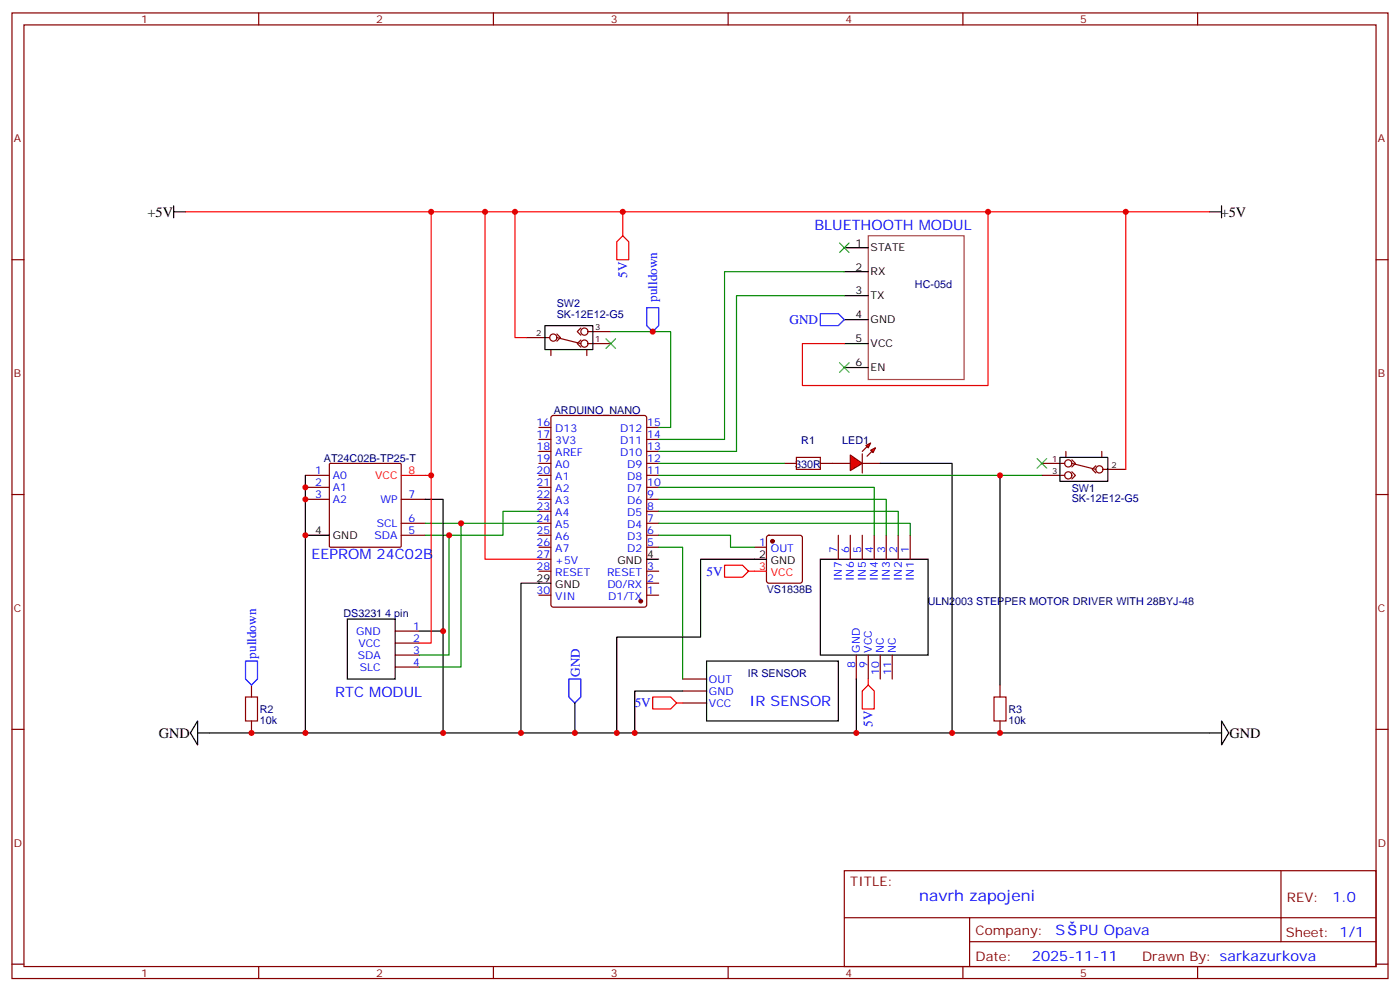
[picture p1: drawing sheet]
<svg xmlns="http://www.w3.org/2000/svg" width="412mm" height="292mm" viewBox="0 0 412 292" stroke-linecap="round" stroke-linejoin="round" font-family="sans-serif">
<g fill="none" stroke="#870000" stroke-width=".35">
<path d="M3.5 3.8h405.4v284.3h-405.4zM7.1 7.3h398.2v277.3h-398.2zM76.2 3.8v3.5M145.3 3.8v3.5M214.5 3.8v3.5M283.6 3.8v3.5M352.8 3.8v3.5M3.5 76.5h3.6M405.3 76.5h3.6M231.1 136.5h3.5M241.7 136.5h3.5M3.5 145.6h3.6"/>
<path d="M246.9 157.6v7.1M250.5 157.6v7.1M254 157.6v7.1M257.5 157.6v7.1M261.1 157.6v7.1M264.6 157.6v7.1M268.1 157.6v7.1M405.3 145.6h3.6M252.2 192.9v7.1M255.8 192.9v7.1M259.3 192.9v7.1M262.8 192.9v7.1"/>
<path d="M3.5 214.8h3.6M405.3 214.8h3.6M248.7 256.4h156.6v28.2h-156.6zM377.3 256.4v20.9M248.7 270.2h156.5M285.6 277.3h119.6M285.6 270.2v14.2M3.5 283.9h3.6M76.2 284.6v3.5M145.3 284.6v3.5M214.5 284.6v3.5M283.6 284.6v3.5"/>
<path d="M352.8 284.6v3.5M405.3 283.9h3.6"/>
</g>
<path d="M241.7 164.7h31.7v28.2h-31.7z" fill="none" stroke="#000" stroke-width=".35"/>
<path d="M234.6 134.7h7.1v3.5h-7.1z" fill="none" stroke="#a10000" stroke-width=".35"/>
<g fill="#f00" stroke="#870000" stroke-width=".35">
<path d="M250.5 134l3.5 2.5-3.5 2.1z"/>
<path d="M254 133.6v5.7z"/>
</g>
<g fill="#870000" stroke="#870000" stroke-width=".35">
<path d="M254 132.9l1.4-1.4z"/>
<path d="M255.4 134.3l1.4-1.4z"/>
</g>
<g fill="#f00" stroke="#870000" stroke-width=".35">
<path d="M255.1 131.2l1.4-.7-.7 1.4z"/>
<path d="M256.5 132.6l1.4-.7-.7 1.4z"/>
</g>
<g fill="none" stroke="#870000" stroke-width=".35">
<path d="M155.2 99.4h6.7M164 98.4l1.1 1-1.1 1.1M164 99.4l7.1 1.8M171.1 96.6l-1.1 1 1.1 1.1M173.2 97.6h6.7M162.3 102.9v1.8M171.1 100.1l-1.1 1.1 1.1 1M172.9 102.9v1.8M173.2 101.2h6.7M90 140h7M97.1 136.6l.3-.1h20.4l.3 .1 .1 24.2-.2 .3h-20.6l-.3-.1zM158.7 136.5h3.6"/>
<path d="M158.7 140h3.6M158.7 132.9h3.6M158.7 129.4h3.6M158.7 125.9h3.6M162.5 122.5l.5-.2h26.8l.6 .5 .1 55.3-.5 .6-27 .1-.7-.5v-55.3zM190.5 136.5h3.5M190.5 140h3.5M190.5 132.9h3.5M190.5 129.4h3.5M190.5 125.9h3.5M245.2 136.5h5.3M254 136.5h5.3"/>
<path d="M306.9 136.5h6.7M306.9 140h6.7M314 132.9v1.8M315.7 135.4l1.1 1.1-1.1 1M315.7 138.9l1.1 1.1-1.1 1M315.7 136.5l7.1 1.7M322.8 137.2l-1.1 1 1.1 1.1M324.6 132.9v1.8M324.9 138.2h6.7M90 147h7M90 143.5h7M118.2 157.6h7"/>
<path d="M118.2 154.1h7M118.2 147h7M158.7 157.6h3.6M158.7 154.1h3.6M158.7 150.6h3.6M158.7 147h3.6M158.7 143.5h3.6M190.5 157.6h3.5M190.5 154.1h3.5M190.5 150.6h3.5M190.5 147h3.5M190.5 143.5h3.5"/>
<path d="M226 157.8l.5-.2h9.2l.5 .2 .2 .5v12.7l-.3 .5-.4 .2h-9.2l-.5-.2-.2-.5v-12.7zM158.7 175.3h3.6M158.7 168.2h3.6M158.7 161.1h3.6M158.7 164.7h3.6M190.5 175.3h3.5M190.5 171.7h3.5M190.5 168.2h3.5M190.5 161.1h3.5M222.2 161.1h3.6M116.4 196.4h7.1M116.4 192.9h7.1"/>
<path d="M116.4 189.4h7.1M116.4 185.8h7.1M201.1 200h7M74.1 201.7v3.5M74.1 212.3v3.5M201.1 203.5h7M201.1 207h7M294.6 201.7v3.5M294.6 212.3v3.5"/>
<circle cx="163" cy="99.4" r="1.06"/>
<circle cx="172.2" cy="97.6" r="1.06"/>
<circle cx="172.2" cy="101.2" r="1.06"/>
<circle cx="314.7" cy="136.5" r="1.06"/>
<circle cx="314.7" cy="140" r="1.06"/>
<circle cx="323.8" cy="138.2" r="1.06"/>
</g>
<g fill="#870000" stroke="#870000" stroke-width=".35">
<circle cx="188.7" cy="177" r=".53"/>
<circle cx="227.5" cy="159.4" r=".53"/>
</g>
<g fill="none" stroke="#000" stroke-width=".35">
<path d="M51.2 62.4h3.5M51.2 60.6v3.5M248.7 73h7.1M356.3 62.4h3.5M359.8 60.6v3.5M160.5 95.9h14.1v7h-14.1zM248.7 94.1h7.1M248.7 87.1h7.1M248.7 80h7.1M248.7 108.2h7.1M248.7 101.2h7.1M90 140v75.8"/>
<path d="M259.3 136.5h21.2v79.3h-28.3M294.6 140v61.7M312.2 134.7h14.1v7h-14.1zM90 157.6h7M125.2 147h5.3v68.8M162.3 171.7h-8.8v44.1M190.5 164.7h3.5M225.8 164.7h-19.4v22.9h-24.7v28.2M102.3 182.3h14.1v17.7h-14.1zM123.5 185.8h7M208.1 194.7h38.8v17.6h-38.8zM252.2 200v15.8h-194"/>
<path d="M58.2 212.3v7.1l-2.1-3.6zM169.3 207v8.8M201.1 203.5h-14.1v12.3M280.5 215.8h79.3M359.8 212.3l2.1 3.5-2.1 3.6z"/>
</g>
<path d="M54.7 62.4h236.3v51.1h-54.6v-12.3h12.3M127 62.4v77.6h-8.8M142.9 62.4v102.3h15.8M151.7 62.4v37h3.5M183.4 62.4v7M291 62.4h65.3M331.6 62.4v75.8M127 140v49.4h-3.5M220.5 168.2h5.3M255.8 200v1.7M199.3 207h1.8" fill="none" stroke="#f00" stroke-width=".35"/>
<path d="M255.8 69.4h28.2v42.4h-28.2z" fill="none" stroke="#a64a4a" stroke-width=".35"/>
<g fill="none" stroke="#008700" stroke-width=".35">
<path d="M179.9 97.6h17.7v28.3h-3.6M248.7 80h-35.3v49.4h-19.4M248.7 87.1h-31.7v45.8h-23M194 136.5h37.1M194 140h112.9M125.2 154.1h33.5M132.3 157.6v35.3h-8.8M135.8 154.1v42.3h-12.3M158.7 150.6h-10.5v7h-23M194 154.1h74.1v3.5M194 150.6h70.6v7M194 147h67.1v10.6"/>
<path d="M194 143.5h63.5v14.1M194 157.6h21.2v3.5h7M194 161.1h7.1v38.9"/>
</g>
<path d="M183.4 69.4l1.8 1.8v5.3h-3.5v-5.3zM213.4 166.4h5.3l1.8 1.8-1.8 1.8h-5.3zM192.3 205.2h5.3l1.7 1.8-1.7 1.8h-5.3zM255.8 201.7l1.7 1.8v5.3h-3.5v-5.3z" fill="none" stroke="#c00" stroke-width=".35"/>
<path d="M190.5 90.6h3.5v5.3l-1.7 1.7-1.8-1.7zM241.7 92.4h5.2l1.8 1.7-1.8 1.8h-5.2zM72.3 194.7h3.5v5.3l-1.7 1.7-1.8-1.7zM167.6 200h3.5v5.2l-1.8 1.8-1.7-1.8z" fill="none" stroke="#00f" stroke-width=".35"/>
<path d="M72.3 205.2h3.5v7.1h-3.5zM292.8 205.2h3.5v7.1h-3.5z" fill="none" stroke="#a10000" stroke-width=".35"/>
<path d="M247.3 71.5l2.8 2.9M250.1 71.5l-2.8 2.9M178.5 99.8l2.8 2.8M181.3 99.8l-2.8 2.8M247.3 106.8l2.8 2.8M250.1 106.8l-2.8 2.8M305.5 135l2.8 2.9M308.3 135l-2.8 2.9" fill="none" stroke="#3c3" stroke-width=".35"/>
<g fill="#c00">
<circle cx="153.5" cy="215.8" r=".88"/>
<circle cx="252.2" cy="215.8" r=".88"/>
<circle cx="169.3" cy="215.8" r=".88"/>
<circle cx="187" cy="215.8" r=".88"/>
<circle cx="181.7" cy="215.8" r=".88"/>
<circle cx="142.9" cy="62.4" r=".88"/>
<circle cx="183.4" cy="62.4" r=".88"/>
<circle cx="280.5" cy="215.8" r=".88"/>
<circle cx="291" cy="62.4" r=".88"/>
<circle cx="127" cy="62.4" r=".88"/>
<circle cx="90" cy="215.8" r=".88"/>
<circle cx="135.8" cy="154.1" r=".88"/>
<circle cx="127" cy="140" r=".88"/>
<circle cx="130.5" cy="215.8" r=".88"/>
<circle cx="130.5" cy="185.8" r=".88"/>
<circle cx="90" cy="143.5" r=".88"/>
<circle cx="90" cy="147" r=".88"/>
<circle cx="90" cy="157.6" r=".88"/>
<circle cx="132.3" cy="157.6" r=".88"/>
<circle cx="151.7" cy="62.4" r=".88"/>
<circle cx="74.1" cy="215.8" r=".88"/>
<circle cx="331.6" cy="62.4" r=".88"/>
<circle cx="294.6" cy="215.8" r=".88"/>
<circle cx="294.6" cy="140" r=".88"/>
<circle cx="192.3" cy="97.6" r=".88"/>
</g>
<text font-size="4.6" fill="#00f" x="270.8" y="265.4">navrh zapojeni</text>
<g font-size="4.2">
<text x="43.4" y="63.8">+5V</text>
<text x="359.6" y="63.8">+5V</text>
<text x="46.7" y="217.2">GND</text>
<text x="362.1" y="217.2">GND</text>
</g>
<g font-size="4.2" fill="#00f">
<text x="239.9" y="67.7">BLUETHOOTH MODUL</text>
<text x="91.7" y="164.7">EEPROM 24C02B</text>
<text x="98.8" y="205.2">RTC MODUL</text>
<text x="220.8" y="207.8">IR SENSOR</text>
<text x="392.5" y="265.7">1.0</text>
<text x="310.9" y="275.2">S</text>
<text x="318" y="275.2">PU Opava</text>
<text x="304" y="283">2025-11-11</text>
</g>
<g font-size="3.9" fill="#00f">
<text x="184.7" y="81.8" transform="rotate(-90 184.7 81.8)">5V</text>
<text x="193.6" y="88.9" transform="rotate(-90 193.6 88.9)">pulldown</text>
<text x="232.6" y="95.4">GND</text>
<text x="208.1" y="169.5">5V</text>
<text x="75.5" y="194" transform="rotate(-90 75.5 194)">pulldown</text>
<text x="170.8" y="199.3" transform="rotate(-90 170.8 199.3)">GND</text>
<text x="187" y="208.3">5V</text>
<text x="257" y="214.1" transform="rotate(-90 257 214.1)">5V</text>
</g>
<g font-size="3.9" fill="#800">
<text x="250.5" y="261">TITLE:</text>
<text x="379.1" y="265.7">REV:</text>
<text x="287.4" y="275.2">Company:</text>
<text x="378.7" y="275.8">Sheet: 1/1</text>
<text x="287.4" y="282.9">Date:</text>
<text x="336.4" y="282.9">Drawn By: sarkazurkova</text>
</g>
<g font-size="3.2" fill="#800">
<text x="41.6" y="6.8">1</text>
<text x="110.8" y="6.8">2</text>
<text x="179.9" y="6.8">3</text>
<text x="249.1" y="6.8">4</text>
<text x="318.2" y="6.8">5</text>
<text x="4.1" y="41.9">A</text>
<text x="405.9" y="41.9">A</text>
<text x="4.1" y="111.1">B</text>
<text x="405.9" y="111.1">B</text>
<text x="4.1" y="180.2">C</text>
<text x="405.9" y="180.2">C</text>
<text x="4.1" y="249.3">D</text>
<text x="405.9" y="249.3">D</text>
<text x="41.6" y="287.6">1</text>
<text x="110.8" y="287.6">2</text>
<text x="179.9" y="287.6">3</text>
<text x="249.1" y="287.6">4</text>
<text x="318.2" y="287.6">5</text>
</g>
<g font-size="3.2">
<text x="252" y="72.6">1</text>
<text x="256.5" y="74">STATE</text>
<text x="252" y="79.7">2</text>
<text x="256.5" y="81.1">RX</text>
<text x="252" y="86.7">3</text>
<text x="256.5" y="88.1">TX</text>
<text x="252" y="93.8">4</text>
<text x="256.5" y="95.2">GND</text>
<text x="252" y="100.8">5</text>
<text x="252" y="107.9">6</text>
<text x="256.5" y="102.2">VCC</text>
<text x="256.5" y="109.3">EN</text>
<text x="92.9" y="157.3">4</text>
<text x="98.1" y="158.7">GND</text>
<text x="181.9" y="166.1">GND</text>
<text x="190.7" y="164.3">4</text>
<text x="223.6" y="164.3">2</text>
<text x="227.1" y="166.1">GND</text>
<text x="158.1" y="171.4">29</text>
<text x="163.6" y="173.1">GND</text>
</g>
<g font-size="3.2" fill="#000080">
<text x="269.5" y="84.8">HC-05d</text>
<text x="164" y="93.7">SK-12E12-G5</text>
<text x="164" y="90.5">SW2</text>
<text x="163.1" y="121.8">ARDUINO_NANO</text>
<text x="236" y="130.6">R1</text>
<text x="248.1" y="130.6">LED1</text>
<text x="95.4" y="135.9">AT24C02B-TP25-T</text>
<text x="234.2" y="137.7">330R</text>
<text x="315.7" y="147.8">SK-12E12-G5</text>
<text x="315.7" y="144.8">SW1</text>
<text x="225.9" y="174.8">VS1838B</text>
<text x="273.3" y="178.3">ULN2003 STEPPER MOTOR DRIVER WITH 28BYJ-48</text>
<text x="101.1" y="181.8">DS3231 4 pin</text>
<text x="220.2" y="199.5">IR SENSOR</text>
<text x="76.6" y="213.1">10k</text>
<text x="76.6" y="210">R2</text>
<text x="297" y="213.1">10k</text>
<text x="297" y="210">R3</text>
</g>
<g font-size="3.2" fill="#00f">
<text x="158.1" y="125.5">16</text>
<text x="190.7" y="125.5">15</text>
<text x="158.1" y="129">17</text>
<text x="163.6" y="127.3">D13</text>
<text x="163.6" y="130.8">3V3</text>
<text x="182.7" y="130.8">D11</text>
<text x="182.7" y="127.3">D12</text>
<text x="190.7" y="129">14</text>
<text x="158.1" y="132.6">18</text>
<text x="158.1" y="136.1">19</text>
<text x="163.6" y="134.3">AREF</text>
<text x="163.6" y="137.9">A0</text>
<text x="182.7" y="134.3">D10</text>
<text x="184.7" y="137.9">D9</text>
<text x="190.7" y="136.1">12</text>
<text x="190.7" y="132.6">13</text>
<text x="92.9" y="139.6">1</text>
<text x="92.9" y="143.2">2</text>
<text x="98.1" y="141">A0</text>
<text x="158.1" y="139.6">20</text>
<text x="158.1" y="143.2">21</text>
<text x="163.6" y="141.4">A1</text>
<text x="184.7" y="141.4">D8</text>
<text x="190.7" y="143.2">10</text>
<text x="190.7" y="139.6">11</text>
<text x="92.9" y="146.7">3</text>
<text x="98.1" y="144.6">A1</text>
<text x="98.1" y="148.1">A2</text>
<text x="112.1" y="148.1">WP</text>
<text x="120.3" y="146.7">7</text>
<text x="158.1" y="146.7">22</text>
<text x="163.6" y="144.9">A2</text>
<text x="163.6" y="148.4">A3</text>
<text x="184.7" y="148.4">D6</text>
<text x="184.7" y="144.9">D7</text>
<text x="190.7" y="146.7">9</text>
<text x="111" y="155.2">SCL</text>
<text x="120.3" y="153.7">6</text>
<text x="158.1" y="150.2">23</text>
<text x="158.1" y="153.7">24</text>
<text x="163.6" y="152">A4</text>
<text x="163.6" y="155.5">A5</text>
<text x="184.7" y="155.5">D4</text>
<text x="184.7" y="152">D5</text>
<text x="190.7" y="153.7">7</text>
<text x="190.7" y="150.2">8</text>
<text x="110.3" y="158.7">SDA</text>
<text x="120.3" y="157.3">5</text>
<text x="158.1" y="157.3">25</text>
<text x="158.1" y="160.8">26</text>
<text x="163.6" y="159">A6</text>
<text x="184.7" y="159">D3</text>
<text x="190.7" y="160.8">5</text>
<text x="190.7" y="157.3">6</text>
<text x="223.6" y="160.8">1</text>
<text x="158.1" y="164.3">27</text>
<text x="158.1" y="167.9">28</text>
<text x="163.6" y="162.6">A7</text>
<text x="163.6" y="166.1">+5V</text>
<text x="184.7" y="162.6">D2</text>
<text x="190.7" y="167.9">3</text>
<text x="227.1" y="162.6">OUT</text>
<text x="246.6" y="162.9" transform="rotate(-90 246.6 162.9)">7</text>
<text x="250.1" y="162.9" transform="rotate(-90 250.1 162.9)">6</text>
<text x="253.6" y="162.9" transform="rotate(-90 253.6 162.9)">5</text>
<text x="257.2" y="162.9" transform="rotate(-90 257.2 162.9)">4</text>
<text x="260.7" y="162.9" transform="rotate(-90 260.7 162.9)">3</text>
<text x="264.2" y="162.9" transform="rotate(-90 264.2 162.9)">2</text>
<text x="267.8" y="162.9" transform="rotate(-90 267.8 162.9)">1</text>
<text x="163.6" y="169.6">RESET</text>
<text x="178.9" y="169.6">RESET</text>
<text x="178.9" y="173.1">D0/RX</text>
<text x="190.7" y="171.4">2</text>
<text x="248" y="171.1" transform="rotate(-90 248 171.1)">IN7</text>
<text x="251.5" y="171.1" transform="rotate(-90 251.5 171.1)">IN6</text>
<text x="255.1" y="171.1" transform="rotate(-90 255.1 171.1)">IN5</text>
<text x="258.6" y="171.1" transform="rotate(-90 258.6 171.1)">IN4</text>
<text x="262.1" y="171.1" transform="rotate(-90 262.1 171.1)">IN3</text>
<text x="265.6" y="171.1" transform="rotate(-90 265.6 171.1)">IN2</text>
<text x="269.2" y="171.1" transform="rotate(-90 269.2 171.1)">IN1</text>
<text x="158.1" y="174.9">30</text>
<text x="163.6" y="176.7">VIN</text>
<text x="179.2" y="176.7">D1/TX</text>
<text x="190.7" y="174.9">1</text>
<text x="121.7" y="185.5">1</text>
<text x="104.9" y="186.9">GND</text>
<text x="105.6" y="190.4">VCC</text>
<text x="121.7" y="189">2</text>
<text x="105.4" y="194">SDA</text>
<text x="106" y="197.5">SLC</text>
<text x="121.7" y="196.1">4</text>
<text x="121.7" y="192.5">3</text>
<text x="251.9" y="196.7" transform="rotate(-90 251.9 196.7)">8</text>
<text x="253.3" y="192.2" transform="rotate(-90 253.3 192.2)">GND</text>
<text x="255.4" y="196.7" transform="rotate(-90 255.4 196.7)">9</text>
<text x="256.8" y="192.2" transform="rotate(-90 256.8 192.2)">VCC</text>
<text x="260.3" y="192.2" transform="rotate(-90 260.3 192.2)">NC</text>
<text x="263.9" y="192.2" transform="rotate(-90 263.9 192.2)">NC</text>
<text x="208.8" y="201">OUT</text>
<text x="258.9" y="198.7" transform="rotate(-90 258.9 198.7)">10</text>
<text x="262.5" y="198.7" transform="rotate(-90 262.5 198.7)">11</text>
<text x="208.8" y="204.5">GND</text>
<text x="208.8" y="208.1">VCC</text>
</g>
<g font-size="3.2" fill="#f00">
<text x="110.5" y="141">VCC</text>
<text x="120.3" y="139.6">8</text>
<text x="223.6" y="167.9">3</text>
<text x="227.1" y="169.6">VCC</text>
</g>
<g font-size="2.5">
<text x="157.9" y="99.1">2</text>
<text x="175.3" y="100.8">1</text>
<text x="175.3" y="97.3">3</text>
<text x="309.9" y="136.1">1</text>
<text x="327.4" y="137.9">2</text>
<text x="309.9" y="139.6">3</text>
</g>
</svg>
